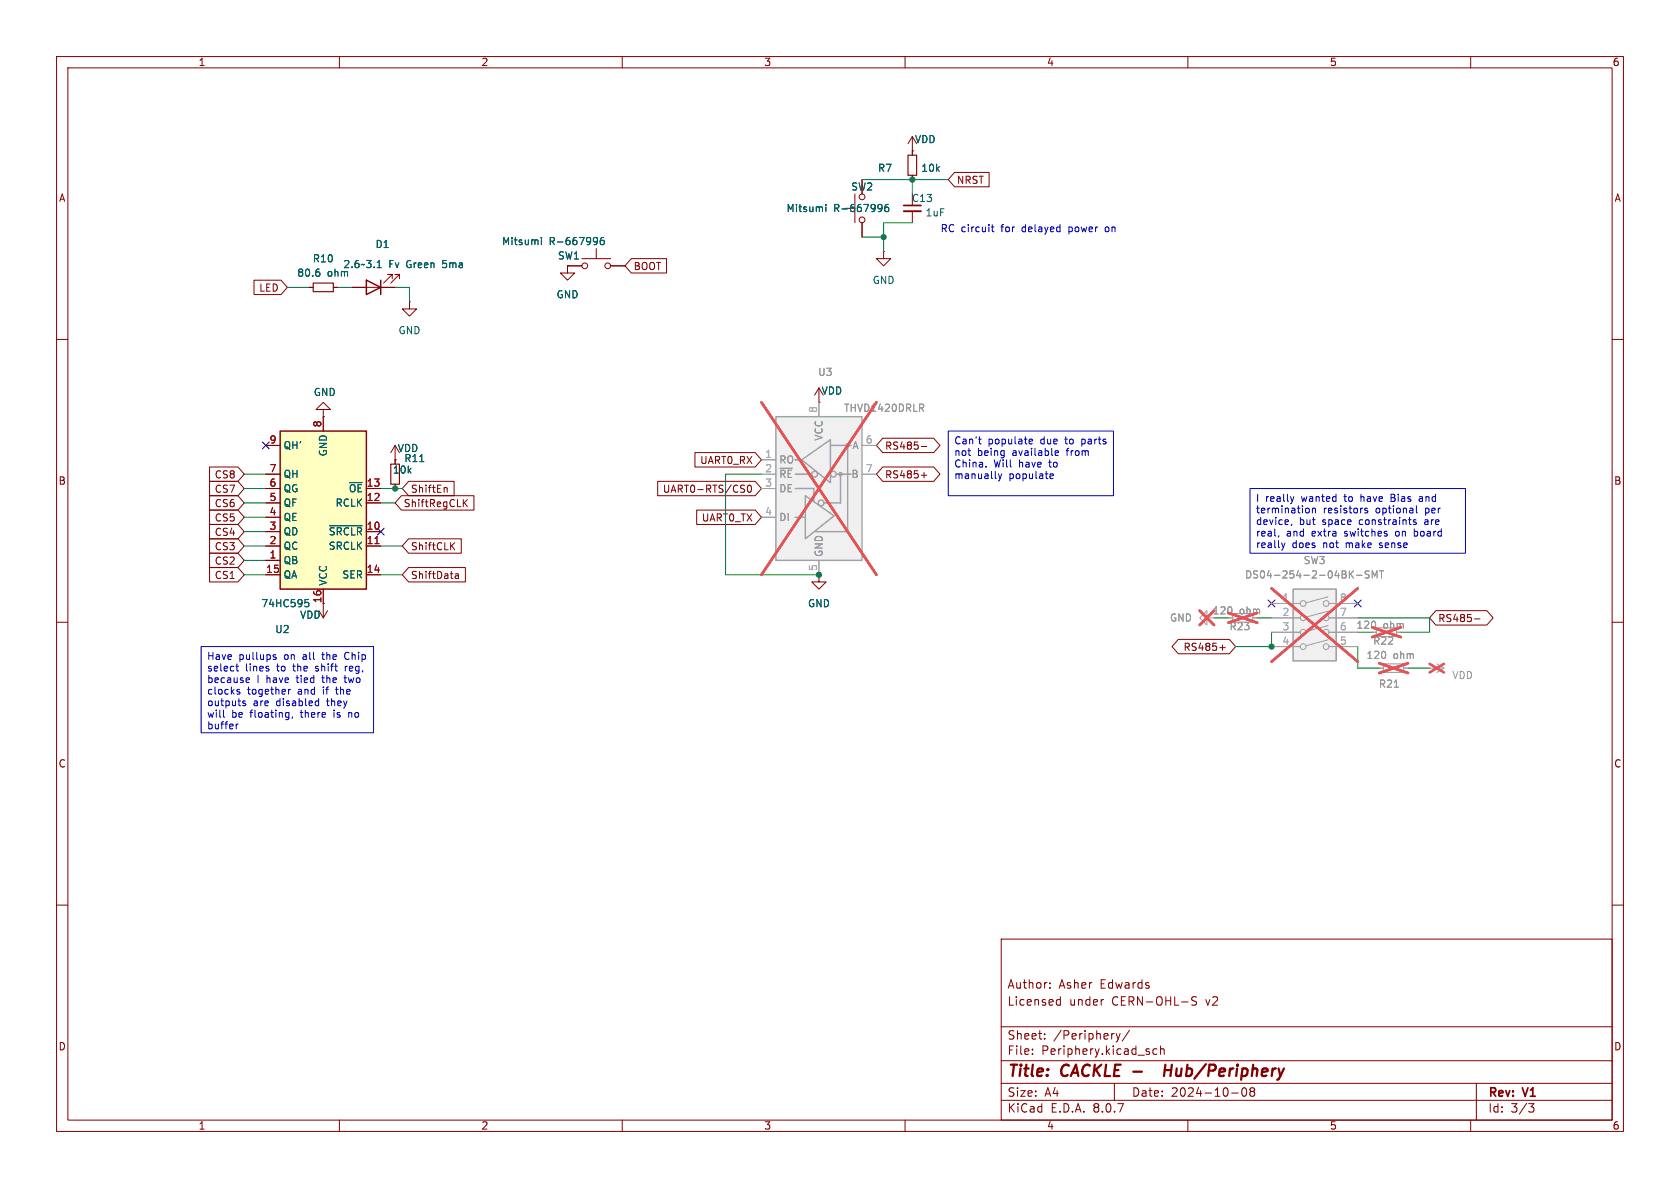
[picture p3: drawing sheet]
<svg xmlns="http://www.w3.org/2000/svg" width="297mm" height="210mm" viewBox="0 0 297 210" stroke-linecap="round" stroke-linejoin="round" font-family="sans-serif">
<g fill="none" stroke="#840000" stroke-width=".18">
<path d="M10 10h277v190h-277zM12 12h273v186h-273zM60 10v2M110 10v2M160 10v2M210 10v2M260 10v2M10 60h2M285 60h2M10 110h2M285 110h2M10 160h2"/>
<path d="M177 166h108v32h-108zM185.6 174.6v.1M185.6 173.8v.1M186.9 177.6h.6M186.9 176.8h.6M187.5 176.2v1.5M195 176.7h.1M211.5 176.3l-.5-.1-.3 .1v.5l.7 .3 .1 .3-.3 .3-.5-.1M285 160h2M60 198v2M110 198v2M160 198v2"/>
<path d="M177 194.5h108M177 191.5h108M177 187.5h108M177 181.5h108M182.5 186.3v.1M182.5 185.5v.1M184.7 183.6v.1M184.7 182.8v.1M197 191.5v3M197.3 182.7l.4 1M197.7 183.7l-.2 .4-.2 .1M198 182.7l-.3 1"/>
<path d="M199.7 182.1l-1.3 2M204.5 185.5l-.4-.1-.3 .3v.4l.2 .2h.5M205.2 185.5l.2-.1 .3 .1 .1 .9M205.2 184.9v1.5M210 198v2M217.7 193.2h1.2M219.7 192.4a.81 .81 0 0 0 .3 1.4l.2-.1 .2-.5-.2-.8M221 192.4v.3l.2 .2M221.2 192.9l-.2 .3v.5l.2 .1 .5-.1 .1-.2-.1-.4-.2-.2M221.2 192.9h.3M221.7 192.4l.1 .3-.3 .2M260 198v2"/>
<path d="M261 191.5v6.5M270.2 195.1h1l-.5 .6 .4 .1 .1 .5-.3 .3h-.4"/>
</g>
<path d="M205.9 189.2h1.2M206 188.2l-.2 2M207.2 188.2l-.3 2" fill="none" stroke="#840000" stroke-width=".4"/>
<path d="M244.6 117.3h3.6v1.6h-3.6z" fill="none" stroke="#a1a1a1" stroke-width=".2"/>
<path d="M243.8 118.1h.8M248.2 118.1h.7" fill="none" stroke="#a1a1a1" stroke-width=".18"/>
<path d="M246.5 121.5h.7" fill="none" stroke="#989898" stroke-width=".18"/>
<path d="M243.8 117.2l5.1 1.8M248.9 117.2l-5.1 1.8" fill="none" stroke="#e65255" stroke-width=".46"/>
<path d="M49.5 76.2h15.3v27.9h-15.3z" fill="#ffffc2"/>
<path d="M64.8 49.5l2.5 1.3-2.5 1.3zM67.3 49.5v2.6M49.5 76.2h15.3v27.9h-15.3z" fill="none" stroke="#840000" stroke-width=".25"/>
<g fill="none" stroke="#840000" stroke-width=".18">
<path d="M54.6 50.8h.8M58.9 50.8h.8M62.2 50.8h7.6M69.3 49.3v-.8h-.7h.7l-1.5 1.5M70.6 49.3v-.8h-.8h.8l-1.5 1.5M100.3 47v1.3h1.3l-1.3 1.2-1.2-1.2h1.2M100.3 47h.1M100.3 47h2.6M102.9 45.7h5M105.4 43.9v1.8M107.9 47h2.6M47 78.7h2.5"/>
<path d="M57.1 73.7v2.5M144 69.9l.8-1.3v2.5M144.8 71.1h.1M47 99.1h2.5M47 94h2.5M47 96.5h2.5M47 88.9h2.5M47 86.4h2.5M47 91.4h2.5M47 83.8h2.5M64.8 94h2.5M64.8 96.5h2.5"/>
<path d="M64.8 88.9h2.5M64.8 86.4h2.5M47 101.6h2.5M57.1 104.1v5.1l.8-1.2M64.8 101.6h2.5"/>
<circle cx="103.4" cy="47" r=".51"/>
<circle cx="107.4" cy="47" r=".51"/>
</g>
<path d="M56.4 48.1l.1 .2-.1 .5M66.7 47.3h.7M66.8 46.3l.2-.3v1.3M95.7 42v.1M95.7 42.4v.9M105.4 42l.2 .1a1.03 1.03 0 0 1-.2 1.1M105.6 42.5l-.2 .3M106.7 42h-.3a.86 .86 0 0 0 0 1.3l.4-.2v-.4l-.2-.2h-.4l-.1 .2M58.2 92.9h5.8M53.9 106h.6M54.1 106.5h.3l.2 .2-.1 .5-.4 .1" fill="none" stroke="#006464" stroke-width=".18"/>
<path d="M66.3 96.1h.7" fill="none" stroke="#a90000" stroke-width=".18"/>
<path d="M55.4 50h3.5v1.6h-3.5z" fill="none" stroke="#840000" stroke-width=".2"/>
<path d="M137.2 73.7h15.2v25.4h-15.2z" fill="#f0f0f0"/>
<g fill="none" stroke="#a1a1a1" stroke-width=".25">
<path d="M137.2 73.7h15.2v25.4h-15.2zM146.8 78.7h3.7M149.9 78.7v15.3h-5.8M140.6 86.4h3.3v2.2M140.6 83.8h2.9M140.6 91.4h1.6M140.7 81.3h-.1h1M141.7 81.3l5.1-3.6v7.6zM142.4 87.6l5 3.6-5 4.1zM147.8 83.8h2.7M148.6 83.8v5.1h-2.9"/>
<circle cx="144" cy="83.8" r=".51"/>
<circle cx="145.2" cy="88.9" r=".51"/>
<circle cx="147.3" cy="83.8" r=".51"/>
</g>
<g fill="#a1a1a1" stroke="#a1a1a1" stroke-width=".25">
<circle cx="148.6" cy="83.8" r=".28"/>
<circle cx="149.9" cy="78.7" r=".28"/>
</g>
<g fill="none" stroke="#a1a1a1" stroke-width=".18">
<path d="M144.8 71.1v2.6M152.4 78.7h2.5M134.6 81.3h2.6M134.6 83.8h2.6M134.6 86.4h2.6M134.6 91.4h2.6M144.8 99.1v2.5M152.4 83.8h2.5M213.4 109.2v-1.2l-1.3 1.2 1.3 1.3v-1.3h1.2M217.2 109.2h.7M252.7 118.1h.1M252.7 118.1h2.6"/>
<path d="M254 117.3l1.3 .8M255.3 118.1l-1.3 .8"/>
</g>
<path d="M162.9 72.1l.4 .6M163.2 71.5l.1 .2-.1 .4" fill="none" stroke="#989898" stroke-width=".18"/>
<path d="M134.6 71.1l20.3 30.5M154.9 71.1l-20.3 30.5M212.1 108l2.5 2.5M214.6 108l-2.5 2.5M217.2 108.4l5.1 1.7M222.3 108.4l-5.1 1.7M252.7 117.3l2.6 1.6M255.3 117.3l-2.6 1.6" fill="none" stroke="#e65255" stroke-width=".46"/>
<path d="M160.5 25.4l.8-1.3v3.3M161.3 26.7h.1M161.3 31v.8M161.3 37.3v2.1M72.4 53.3v1.3h1.3l-1.3 1.3-1.3-1.3h1.3M72.4 53.3h.1M144.8 101.6v1.3h1.2l-1.2 1.2-1.3-1.2h1.3M144.8 101.6h.1" fill="none" stroke="#840000" stroke-width=".18"/>
<path d="M217.9 108.5h3.6v1.5h-3.6z" fill="none" stroke="#a1a1a1" stroke-width=".2"/>
<path d="M160.5 27.4h1.6v3.6h-1.6z" fill="none" stroke="#840000" stroke-width=".2"/>
<path d="M159.8 37.3h3" fill="none" stroke="#840000" stroke-width=".33"/>
<path d="M159.8 36.3h3" fill="none" stroke="#840000" stroke-width=".3"/>
<path d="M228.6 104.1h7.6v12.7h-7.6z" fill="#f0f0f0"/>
<g fill="none" stroke="#a1a1a1" stroke-width=".18">
<path d="M144.8 71.1v2.6M152.4 78.7h2.5M134.6 81.3h2.6M134.6 83.8h2.6M134.6 86.4h2.6M134.6 91.4h2.6M144.8 99.1v2.5M152.4 83.8h2.5M217.2 109.2h.7M224.8 106.7h5.1M224.8 109.2h5.1M224.8 111.8h5.1"/>
<path d="M224.8 114.3h5.1M234.8 113.1l-3.9 1M234.8 110.6l-3.9 1M234.8 108.1l-3.9 1M234.8 105.5l-3.9 1.1M234.9 106.7h5.1M234.9 109.2h5.1M234.9 111.8h5.1M234.9 114.3h5.1M242.6 111.8h.7M243.8 118.1h.8M248.2 118.1h.7"/>
<circle cx="230.4" cy="114.3" r=".51"/>
<circle cx="230.4" cy="109.2" r=".51"/>
<circle cx="230.4" cy="106.7" r=".51"/>
<circle cx="230.4" cy="111.8" r=".51"/>
<circle cx="234.4" cy="114.3" r=".51"/>
<circle cx="234.4" cy="106.7" r=".51"/>
<circle cx="234.4" cy="111.8" r=".51"/>
<circle cx="234.4" cy="109.2" r=".51"/>
</g>
<path d="M228.6 104.1h7.6v12.7h-7.6z" fill="none" stroke="#a1a1a1" stroke-width=".25"/>
<path d="M162.9 72.1l.4 .6M163.2 71.5l.1 .2-.1 .4M239.8 101.7h1M242.1 101l-.5-.1-.2 .1v.4l.5 .2 .2 .3-.3 .3-.5-.1M242.6 102.2v-1.3l.4 .9 .4-.9v1.3M243.9 100.9h.7M244.2 100.9v1.3M246.5 121.5h.7" fill="none" stroke="#989898" stroke-width=".18"/>
<path d="M134.6 71.1l20.3 30.5M154.9 71.1l-20.3 30.5M212.1 108l2.5 2.5M214.6 108l-2.5 2.5M217.2 108.4l5.1 1.7M222.3 108.4l-5.1 1.7M224.8 104l15.2 13M240 104l-15.2 13M242.6 110.9l5.1 1.7M243.8 117.2l5.1 1.8M247.7 110.9l-5.1 1.7M248.9 117.2l-5.1 1.8" fill="none" stroke="#e65255" stroke-width=".46"/>
<path d="M243.3 111h3.6v1.5h-3.6z" fill="none" stroke="#a1a1a1" stroke-width=".2"/>
<g fill="none" stroke="#840000" stroke-width=".18">
<path d="M151.1 34.3v5.1M152.4 31.8v2.5M152.4 39.4v2.5M161.3 26.7h.1M161.3 26.7v.7M161.3 31v.8M168.8 30.5h6.1v2.5h-6.1l-1.2-1.2zM44.9 49.5h4.8l1.1 1.3-1.1 1.3h-4.8zM54.6 50.8h.8M58.9 50.8h.8M62.2 50.8h2.6M67.3 50.8h2.5"/>
<path d="M100.3 47h.1M100.3 47h2.6M107.9 47h2.6M111.6 45.7h6.2v2.6h-6.2l-1.1-1.3zM156.2 44.5v1.2h1.3l-1.3 1.3-1.3-1.3h1.3M156.2 44.5h.1M47 78.7h2.5M57.1 72.4h1.3l-1.3-1.3-1.2 1.3h1.2v1.3M57.1 73.7h.1M57.1 73.7v2.5M144.8 71.1h.1M156.1 77.5h9l1.1 1.2-1.1 1.3h-9l-1.2-1.3z"/>
<path d="M162.9 78.9h.9M37 92.7h5.1l1.1 1.3-1.1 1.3h-5.1zM37 87.6h5.1l1.1 1.3-1.1 1.3h-5.1zM37 85.1h5.1l1.1 1.3-1.1 1.2h-5.1zM37 82.5h5.1l1.1 1.3-1.1 1.3h-5.1zM37 90.2h5.1l1.1 1.2-1.1 1.3h-5.1zM37 97.8h5.1l1.1 1.3-1.1 1.2h-5.1zM37 95.2h5.1l1.1 1.3-1.1 1.3h-5.1zM47 99.1h2.5M47 94h2.5M47 96.5h2.5M47 88.9h2.5"/>
<path d="M47 86.4h2.5M47 91.4h2.5M47 83.8h2.5M64.8 94h2.5M64.8 96.5h2.5M64.8 88.9h2.5M64.8 86.4h2.5M69.1 80l.7-1.3v3.3M69.8 81.3h.1M69.8 85.6v.8M71 87.6h12.8v2.6h-12.8l-1.2-1.3zM72.2 95.2h9.3v2.6h-9.3l-1.1-1.3z"/>
<path d="M72.2 85.1h8.1v2.5h-8.1l-1.1-1.2zM78.7 86.2l.4 .2v.6M79.8 96.5l.6 .7M80.4 95.9l-.7 .7M82.1 88.8l.5 .8M82.6 88.3l-.7 .7M116.3 85.1h17.2l1.1 1.3-1.1 1.2h-17.2zM122.9 80h10.6l1.1 1.3-1.1 1.3h-10.6zM123.2 90.2h10.3l1.1 1.2-1.1 1.3h-10.3zM131.4 86.4l.2 .3-.2 .3M131.5 85.8h.1M132.2 85.9l.2-.1a.68 .68 0 0 1 .5 .6 .68 .68 0 0 1-.5 .6l-.2-.1-.1-.4z"/>
<path d="M156.1 82.5h9l1.1 1.3-1.1 1.3h-9l-1.2-1.3zM162.9 84h.9M163.4 83.5v1M37 100.3h5.1l1.1 1.3-1.1 1.3h-5.1zM47 101.6h2.5M57.1 104.1v2.6M64.8 101.6h2.5M72.2 100.3h10.1v2.6h-10.1l-1.1-1.3zM80.5 101.5h.5l.1 .8M81.1 101.7l-.5 .1-.1 .2 .1 .3 .5-.1M144.8 101.6h.1M208.3 113h9l1.1 1.3-1.1 1.3h-9l-1.1-1.3z"/>
<path d="M215.6 114.5h1M216.1 114v1M253.8 107.9h9.1l1.1 1.3-1.1 1.3h-9.1l-1.1-1.3zM260.7 109.4h.9"/>
<circle cx="152.4" cy="38.9" r=".51"/>
<circle cx="152.4" cy="34.8" r=".51"/>
</g>
<g fill="none" stroke="#006464" stroke-width=".18">
<path d="M146 36.1v.2M146 36.6v.8M155.7 36.1l.2 .2a1.03 1.03 0 0 1-.2 1M155.9 36.7l-.2 .2M157 36.1l-.4 .1a.86 .86 0 0 0 0 1.2l.5-.1v-.4l-.2-.3-.4 .1-.1 .2M56.4 48.1l.1 .2-.1 .5M66.7 47.3h.7M66.8 46.3l.2-.3v1.3M95.7 42v.1M95.7 42.4v.9M105.4 42l.2 .1a1.03 1.03 0 0 1-.2 1.1M105.6 42.5l-.2 .3"/>
<path d="M106.7 42h-.3a.86 .86 0 0 0 0 1.3l.4-.2v-.4l-.2-.2h-.4l-.1 .2M58.2 92.9h5.8M74.2 81.6h.7M53.9 106h.6M54.1 106.5h.3l.2 .2-.1 .5-.4 .1"/>
</g>
<path d="M69.1 82h1.5v3.6h-1.5z" fill="none" stroke="#840000" stroke-width=".2"/>
<g fill="none" stroke="#0000c2" stroke-width=".18">
<path d="M175.4 39.7v1.1l.3 .2M175.2 40.1h.5M195.5 40.2l-.1 .2 .1 .5M167.6 76.2h29.2v11.4h-29.2zM173 77.6h.5M173.2 78.4l.3 .1M181.9 77.8l.2-.2h.3l.1 .2v.1l-.6 .2M181.9 78.3l.2 .2 .4-.1M186.6 79.7h.4l.1 .3-.6 .1M174.3 82.4v.2M176.5 83.8l.3 .8M176.8 84.6l-.3 .4"/>
<path d="M177.1 83.8l-.3 .8M185.6 84.4l.2 .2 .4-.1M185.6 83.9l.2-.1h.2l.2 .1v.2l-.6 .1M186.6 80.5h.5M221 86.4h38.1v11.4h-38.1zM226.1 94.7l-.1 .3M226.6 96l.3 .8M226.9 96.8l-.2 .3M227.2 96l-.3 .8M228.4 92.7l-.1 .2M228.7 87.8l-.3 .8M231 89.8l.3 .1 .2 .2-.1 .5-.4 .1"/>
<path d="M232 90l.2-.2 .3 .1 .1 .8M232 89.8v.9M241.7 89.9l-.3-.1-.1 .2v.2l.4 .1v.3h-.4M245.9 88h.4M246.3 87.4h-.4v1.2h.5M249.9 92.1v.1l.5 .3-.2 .2h-.3M249.9 91.9h.4M250 93.5v1.3M250 94.7l.2 .1M250.2 93.9l-.2 .1M250.4 89.4v1.1l.2 .2M251.3 87.8h-.4"/>
<path d="M251.4 88.2h-.3l-.2 .1v.3h.5M35.6 114.3h30.4v15.2h-30.4zM41.7 117.8h.5M41.9 117.3v1.1l.3 .2M43.7 119.8l.4 .1v.2l-.6 .1M48.3 116.1l.5 .1v.2l-.2 .2-.3-.1M48.3 115.8h.5M60.8 119.8h.5M61 119.4v1.2M61 117.8v.8M61.1 117.9l-.1 .1M61.2 115.4l-.3 .4 .3 .7"/>
<path d="M39.5 125.5v1.1l.2 .2M41.8 128v.8M41.9 122.2l.5 .1v.2l-.2 .2-.3-.1M41.9 121.9h.5M42.1 128l-.3 .2M43.3 123.9l-.3 .1-.1 .1 .5 .3v.2l-.1 .2-.4-.1M44.1 120.6l-.4 .1M50.9 126h.2M51 121.9v.8M51.1 126l-.1 1.1M51.1 126.7l-.2 .1M51.4 121.9l-.4 .2"/>
<path d="M51.7 126.7l-.1 .3M56 123.9l.3 .1M56.3 124.7l-.3 .1M56.3 123.5v1.3M61.6 126v.8"/>
</g>
<g fill="none" stroke="#009600" stroke-width=".18">
<path d="M152.4 31.8h15.2M161.3 39.4h-5.1v5.1M161.3 31.8v2.5M50.8 50.8h3.8M59.7 50.8h2.5M69.8 50.8h2.6v2.5M152.4 41.9h3.8M43.2 83.8h3.8M43.2 96.5h3.8M43.2 94h3.8M43.2 88.9h3.8M43.2 86.4h3.8"/>
<path d="M43.2 91.4h3.8M43.2 99.1h3.8M67.3 96.5h3.8M67.3 88.9h2.5M67.3 86.4h3.8M134.6 83.8h-6.3v17.8h16.5M43.2 101.6h3.8M67.3 101.6h3.8M222.2 109.2h2.6M224.8 111.8v2.5h-6.4M240 109.2h12.7v2.6h-5.1M240 114.3v3.8h3.8"/>
<path d="M248.9 118.1h3.8"/>
</g>
<path d="M46.4 78.1l1.2 1.2M47.6 78.1l-1.2 1.2M66.7 93.4l1.2 1.2M67.9 93.4l-1.2 1.2M224.2 106.1l1.2 1.2M225.4 106.1l-1.2 1.2M239.4 106.1l1.2 1.2M240.6 106.1l-1.2 1.2" fill="none" stroke="#000084" stroke-width=".18"/>
<path d="M66.3 96.1h.7" fill="none" stroke="#a90000" stroke-width=".18"/>
<g fill="#009600" stroke="#009600" stroke-width=".18">
<circle cx="144.8" cy="101.6" r=".46"/>
<circle cx="69.8" cy="86.4" r=".46"/>
<circle cx="224.8" cy="114.3" r=".46"/>
<circle cx="161.3" cy="31.8" r=".46"/>
<circle cx="156.2" cy="41.9" r=".46"/>
</g>
<g font-size="2.8" fill="#840000">
<text x="178" y="190.9">Title:</text>
<text x="187.7" y="190.9">CACKLE -</text>
<text x="208.2" y="190.9">Hub/Periphery</text>
</g>
<g font-size="2.1" fill="#840000">
<text x="178" y="178">Licensed</text>
<text x="178" y="175">Author:</text>
<text x="187.2" y="175">Asher</text>
<text x="189" y="178">under</text>
<text x="194.5" y="175">Edwards</text>
<text x="196.6" y="178">CERN-OHL-S</text>
<text x="213.3" y="178">v2</text>
<text x="178" y="184">Sheet:</text>
<text x="186.2" y="184">/Periphery/</text>
<text x="178" y="186.7">File:</text>
<text x="184.1" y="186.7">Periphery.kicad_sch</text>
<text x="178" y="196.9">KiCad</text>
<text x="178" y="194.1">Size:</text>
<text x="184.7" y="194.1">A4</text>
<text x="185.7" y="196.9">E.D.A.</text>
<text x="193.3" y="196.9">8.0.7</text>
<text x="200" y="194.1">Date:</text>
<text x="207" y="194.1">2024-10-08</text>
<text x="263" y="194.3">Rev:</text>
<text x="263" y="196.9">Id:</text>
<text x="267.1" y="196.9">3/3</text>
<text x="269.4" y="194.3">V1</text>
</g>
<g font-size="1.8" fill="#840000">
<text x="35" y="11.9">1</text>
<text x="85" y="11.9">2</text>
<text x="135" y="11.9">3</text>
<text x="185" y="11.9">4</text>
<text x="235" y="11.9">5</text>
<text x="285" y="11.9">6</text>
<text x="10.3" y="35.9">A</text>
<text x="169.1" y="32.7">NRST</text>
<text x="285.3" y="35.9">A</text>
<text x="111.9" y="47.9">BOOT</text>
<text x="45.7" y="51.8">LED</text>
<text x="123.7" y="82.2">UART0_RX</text>
<text x="156.4" y="79.7">RS485-</text>
<text x="10.3" y="85.9">B</text>
<text x="37.9" y="89.9">CS6</text>
<text x="37.9" y="87.3">CS7</text>
<text x="37.9" y="84.8">CS8</text>
<text x="71.3" y="89.9">ShiftRegCLK</text>
<text x="72.5" y="87.3">ShiftEn</text>
<text x="117.1" y="87.3">UART0-RTS/CS0</text>
<text x="156.4" y="84.8">RS485+</text>
<text x="285.3" y="85.9">B</text>
<text x="37.9" y="94.9">CS4</text>
<text x="37.9" y="92.4">CS5</text>
<text x="124" y="92.4">UART0_TX</text>
<text x="37.9" y="100">CS2</text>
<text x="37.9" y="97.5">CS3</text>
<text x="72.5" y="97.5">ShiftCLK</text>
<text x="37.9" y="102.6">CS1</text>
<text x="56.9" y="106.7" transform="rotate(-90 56.9 106.7)">16</text>
<text x="72.5" y="102.6">ShiftData</text>
<text x="254.2" y="110.2">RS485-</text>
<text x="209.1" y="115.3">RS485+</text>
<text x="10.3" y="135.9">C</text>
<text x="285.3" y="135.9">C</text>
<text x="10.3" y="185.9">D</text>
<text x="285.3" y="185.9">D</text>
<text x="35" y="199.9">1</text>
<text x="85" y="199.9">2</text>
<text x="135" y="199.9">3</text>
<text x="185" y="199.9">4</text>
<text x="235" y="199.9">5</text>
<text x="285" y="199.9">6</text>
</g>
<g font-size="1.8" fill="#006464">
<text x="161.7" y="25.5">VDD</text>
<text x="150.4" y="33.9">SW2</text>
<text x="155.1" y="30.6">R7</text>
<text x="161.1" y="35.9">C13</text>
<text x="162.8" y="30.6">10k</text>
<text x="138.9" y="37.7">Mitsumi</text>
<text x="147.4" y="37.7">R-667996</text>
<text x="163.5" y="38.5">1uF</text>
<text x="55.2" y="46.6">R10</text>
<text x="60.6" y="47.6">2.6~3.1</text>
<text x="66.3" y="44">D1</text>
<text x="68.7" y="47.6">Fv</text>
<text x="72" y="47.6">Green</text>
<text x="78.5" y="47.6">5ma</text>
<text x="88.7" y="43.5">Mitsumi</text>
<text x="97.1" y="43.5">R-667996</text>
<text x="98.5" y="46.1">SW1</text>
<text x="52.5" y="49.1">80.6</text>
<text x="57.9" y="49.1">ohm</text>
<text x="98.3" y="52.9">GND</text>
<text x="154.2" y="50.4">GND</text>
<text x="70.4" y="59.3">GND</text>
<text x="55.4" y="70.2">GND</text>
<text x="145.2" y="70">VDD</text>
<text x="50" y="79.6">QH'</text>
<text x="58" y="80.8" transform="rotate(-90 58 80.8)">GND</text>
<text x="69.4" y="83.9">10k</text>
<text x="70.2" y="80.1">VDD</text>
<text x="71.4" y="81.9">R11</text>
<text x="50" y="89.8">QF</text>
<text x="50" y="87.2">QG</text>
<text x="50" y="84.7">QH</text>
<text x="59.2" y="89.8">RCLK</text>
<text x="61.6" y="87.2">~{OE}</text>
<text x="50" y="94.8">QD</text>
<text x="50" y="92.3">QE</text>
<text x="58" y="94.8">~{SRCLR}</text>
<text x="50" y="99.9">QB</text>
<text x="50" y="97.4">QC</text>
<text x="58" y="97.4">SRCLK</text>
<text x="46.1" y="107.5">74HC595</text>
<text x="50" y="102.5">QA</text>
<text x="58" y="103.6" transform="rotate(-90 58 103.6)">VCC</text>
<text x="60.4" y="102.5">SER</text>
<text x="142.7" y="107.5">GND</text>
<text x="48.6" y="112.1">U2</text>
<text x="52.9" y="109.6">VDD</text>
</g>
<g font-size="1.8" fill="#0000c2">
<text x="166.2" y="41.3">RC circuit</text>
<text x="177.1" y="41.3">for</text>
<text x="181" y="41.3">delayed</text>
<text x="189.4" y="41.3">power</text>
<text x="196.1" y="41.3">on</text>
<text x="168.6" y="78.9">Can't</text>
<text x="168.6" y="80.9">not</text>
<text x="168.6" y="83">China.</text>
<text x="172.8" y="80.9">being</text>
<text x="174.7" y="78.9">populate</text>
<text x="175.7" y="83">Will</text>
<text x="179.1" y="80.9">available</text>
<text x="180.2" y="83">have</text>
<text x="184.1" y="78.9">due</text>
<text x="185.8" y="83">to</text>
<text x="188.6" y="78.9">to</text>
<text x="188.9" y="80.9">from</text>
<text x="191.7" y="78.9">parts</text>
<text x="168.6" y="85">manually</text>
<text x="178.4" y="85">populate</text>
<text x="221.9" y="89">I</text>
<text x="223.7" y="89">really</text>
<text x="230.2" y="89">wanted</text>
<text x="238" y="89">to</text>
<text x="241" y="89">have</text>
<text x="246.5" y="89">Bias</text>
<text x="251.8" y="89">and</text>
<text x="221.9" y="91.1">termination</text>
<text x="221.9" y="93.1">device,</text>
<text x="221.9" y="95.2">real,</text>
<text x="227.4" y="95.2">and</text>
<text x="229.7" y="93.1">but</text>
<text x="232" y="95.2">extra</text>
<text x="233.9" y="93.1">space</text>
<text x="233.9" y="91.1">resistors</text>
<text x="238" y="95.2">switches</text>
<text x="240.6" y="93.1">constraints</text>
<text x="243.3" y="91.1">optional</text>
<text x="247.2" y="95.2">on</text>
<text x="250.6" y="95.2">board</text>
<text x="252.2" y="91.1">per</text>
<text x="252.3" y="93.1">are</text>
<text x="221.9" y="97.2">really</text>
<text x="228.4" y="97.2">does</text>
<text x="234" y="97.2">not</text>
<text x="238.2" y="97.2">make</text>
<text x="244.3" y="97.2">sense</text>
<text x="36.5" y="117">Have</text>
<text x="36.5" y="119">select</text>
<text x="42.2" y="117">pullups</text>
<text x="43.4" y="119">lines</text>
<text x="49.1" y="119">to</text>
<text x="50.3" y="117">on</text>
<text x="52.1" y="119">the</text>
<text x="53.8" y="117">all</text>
<text x="56.3" y="119">shift</text>
<text x="57.5" y="117">the</text>
<text x="61.6" y="117">Chip</text>
<text x="61.7" y="119">reg,</text>
<text x="36.5" y="121.1">because</text>
<text x="36.5" y="123.1">clocks</text>
<text x="36.5" y="125.2">outputs</text>
<text x="43.7" y="123.1">together</text>
<text x="44.8" y="125.2">are</text>
<text x="45.4" y="121.1">I</text>
<text x="47.2" y="121.1">have</text>
<text x="49" y="125.2">disabled</text>
<text x="52.7" y="121.1">tied</text>
<text x="52.8" y="123.1">and</text>
<text x="57.4" y="123.1">if</text>
<text x="57.5" y="121.1">the</text>
<text x="58.1" y="125.2">they</text>
<text x="59.9" y="123.1">the</text>
<text x="61.6" y="121.1">two</text>
<text x="36.5" y="127.2">will</text>
<text x="36.5" y="129.2">buffer</text>
<text x="40.9" y="127.2">be</text>
<text x="44.4" y="127.2">floating,</text>
<text x="53.5" y="127.2">there</text>
<text x="59.5" y="127.2">is</text>
<text x="62.3" y="127.2">no</text>
</g>
<g font-size="1.8" fill="#989898">
<text x="144.5" y="66.6">U3</text>
<text x="145.6" y="78" transform="rotate(-90 145.6 78)">VCC</text>
<text x="149.1" y="73">THVD1420DRLR</text>
<text x="137.7" y="82.1">RO</text>
<text x="150.6" y="79.6">A</text>
<text x="137.7" y="84.7">~{RE}</text>
<text x="137.7" y="87.2">DE</text>
<text x="150.4" y="84.7">B</text>
<text x="137.7" y="92.3">DI</text>
<text x="145.6" y="98.6" transform="rotate(-90 145.6 98.6)">GND</text>
<text x="230.4" y="99.9">SW3</text>
<text x="220" y="102.5">DS04-254-2-04BK-SMT</text>
<text x="206.7" y="110.1">GND</text>
<text x="217.3" y="111.6">R23</text>
<text x="239.7" y="111.4">120</text>
<text x="241.5" y="116.7">120</text>
<text x="242.7" y="114.1">R22</text>
<text x="246.3" y="116.7">ohm</text>
<text x="243.7" y="121.8">R21</text>
<text x="256.7" y="120.2">VDD</text>
</g>
<g font-size="1.8" fill="#a90000">
<text x="56.9" y="75.6" transform="rotate(-90 56.9 75.6)">8</text>
<text x="47.6" y="83.6">7</text>
<text x="47.6" y="78.5">9</text>
<text x="47.6" y="88.6">5</text>
<text x="47.6" y="86.1">6</text>
<text x="64.7" y="88.6">12</text>
<text x="64.7" y="86.1">13</text>
<text x="47.6" y="93.7">3</text>
<text x="47.6" y="91.2">4</text>
<text x="64.7" y="93.7">10</text>
<text x="46.9" y="101.3">15</text>
<text x="47.6" y="98.8">1</text>
<text x="47.6" y="96.3">2</text>
<text x="64.7" y="96.3">11</text>
<text x="64.7" y="101.3">14</text>
</g>
<g font-size="1.8" fill="#aaa">
<text x="144.5" y="73.1" transform="rotate(-90 144.5 73.1)">8</text>
<text x="135.2" y="81">1</text>
<text x="135.2" y="83.6">2</text>
<text x="153" y="78.5">6</text>
<text x="153" y="83.6">7</text>
<text x="135.2" y="86.1">3</text>
<text x="135.2" y="91.2">4</text>
<text x="144.5" y="101" transform="rotate(-90 144.5 101)">5</text>
<text x="226.6" y="106.4">1</text>
<text x="236.8" y="106.4">8</text>
<text x="226.6" y="109">2</text>
<text x="226.6" y="111.5">3</text>
<text x="236.8" y="111.5">6</text>
<text x="236.8" y="109">7</text>
<text x="226.6" y="114">4</text>
<text x="236.8" y="114">5</text>
</g>
<g font-size="1.8" fill="#a1a1a1">
<text x="214.3" y="108.8">120</text>
<text x="219.1" y="108.8">ohm</text>
<text x="244.5" y="111.4">ohm</text>
</g>
</svg>
